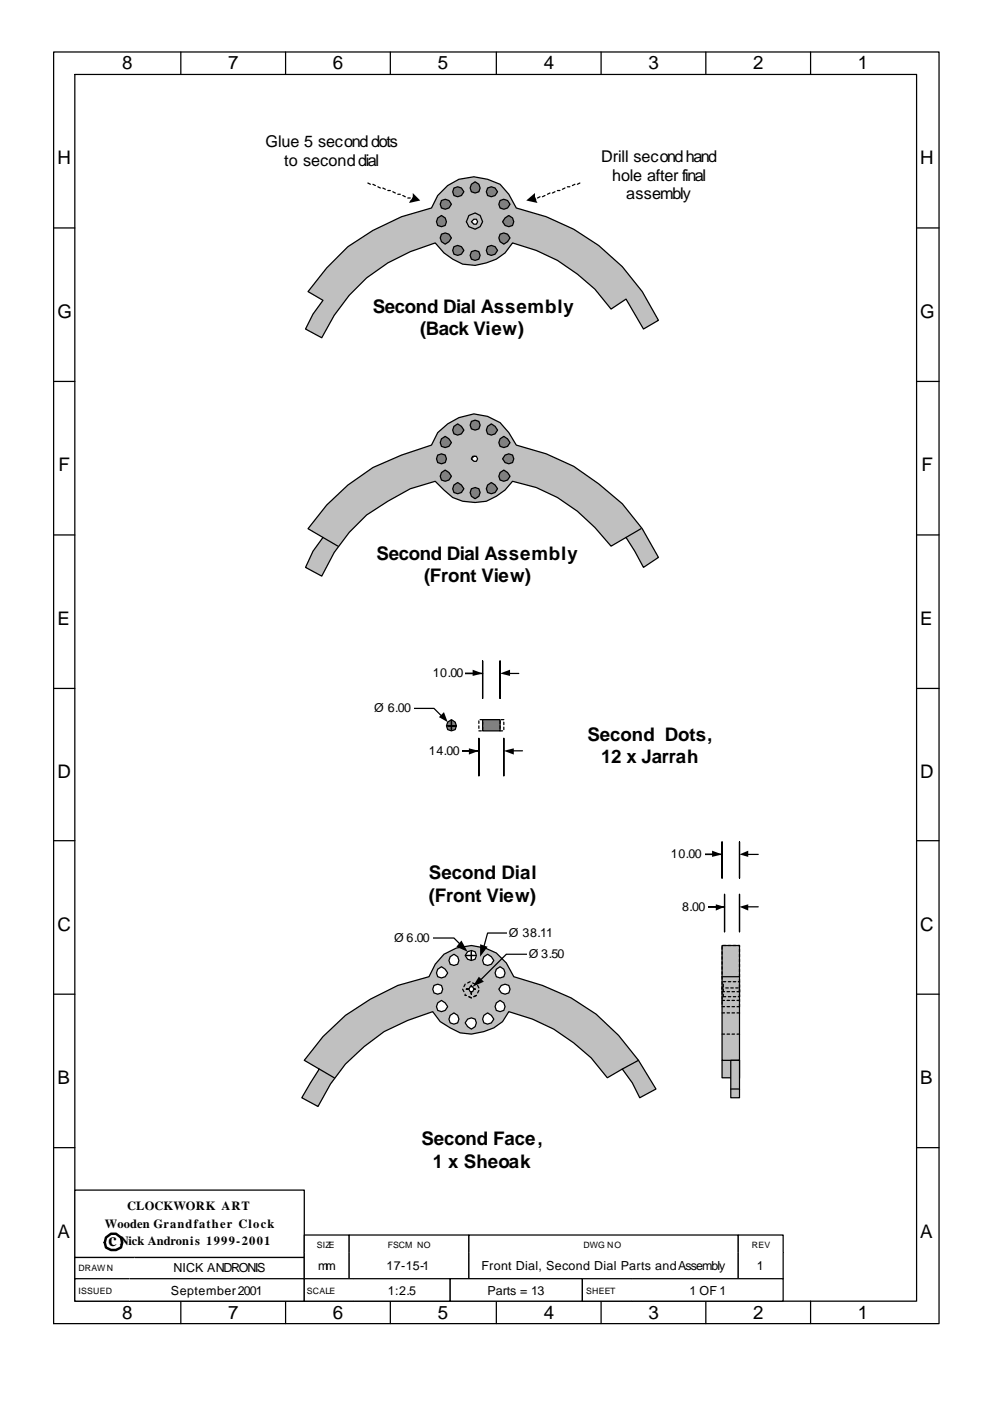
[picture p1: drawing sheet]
<svg xmlns="http://www.w3.org/2000/svg" width="210mm" height="297mm" viewBox="0 0 210 297" stroke-linecap="round" stroke-linejoin="round" font-family="sans-serif">
<g fill="none" stroke="#000" stroke-width=".26">
<path d="M11.4 11h187.8v269.6h-187.8zM15.9 15.8h178.6v260.1h-178.6zM38.4 11v4.8M60.6 11v4.8M82.8 11v4.8M105.3 11v4.8M127.5 11v4.8M149.8 11v4.8M172 11v4.8M78.1 38.8l.5 .3M79.1 39.1l.5 .2M80.2 39.6l.5 .3"/>
<path d="M81.2 39.9l.6 .2M119.9 39.9l-.6 .2M120.4 39.6h.5M122 39.1l-.6 .2M123 38.8l-.5 .3M11.4 48.3h4.5M82.3 40.4h.5M83.3 40.7l.6 .2M84.4 41.2h.5M85.5 41.5l.5 .2M86.5 42h.5M113.2 42.2h.3"/>
<path d="M114.6 41.7l-.6 .3M115.6 41.5l-.5 .2M116.7 40.9l-.5 .3M117.7 40.7l-.5 .2M118.3 40.4h.5M194.5 48.3h4.7M11.4 80.9h4.5M194.5 80.9h4.7M11.4 113.4h4.5M194.5 113.4h4.7M11.4 146h4.5M194.5 146h4.7"/>
<path d="M11.4 178.2h4.5M194.5 178.2h4.7M11.4 210.8h4.5M194.5 210.8h4.7M11.4 243.3h4.5M194.5 243.3h4.7M38.4 275.9v4.7M60.6 275.9v4.7M82.8 275.9v4.7M105.3 275.9v4.7M127.5 275.9v4.7M149.8 275.9v4.7"/>
<path d="M172 275.9v4.7"/>
</g>
<g fill="#000">
<path d="M87.6 40.9l1.6 1.6-2.4 .5 .8-1.3z" fill-rule="evenodd"/>
<path d="M111.7 42.5l1.8-1.6v.8l.5 1.3z" fill-rule="evenodd"/>
</g>
<path d="M68.5 219.8l4.8-4.5 5.3-3.5 5.8-2.9 6.6-1.8a9 9 0 0 1 11.9-6.1l2.4 1.1 2.1 2.1 1.6 2.9 6.1 1.8a39.1 39.1 0 0 1 20.4 15.9l3.7 6.1-3.5 1.8-1.6-3.1-2.1-2.9-3.1 1.8a36.2 36.2 0 0 0-21-14l-1.3 2.1a11 11 0 0 1-9 2.4l-2.1-1.1-2.1-1.3-1.6-2.1-5.3 1.8-5 2.4-4.2 3.2-4 3.7-3.2 4.2-2.6 4.8-3.5-1.9 3.7-6-3.1-1.9z" fill-rule="evenodd" fill="#c0c0c0" stroke="#000" stroke-width=".26"/>
<path d="M67.7 226.7l3.2 1.8M135.5 224.8l-3.5 1.9" fill="none" stroke="#000" stroke-width=".26"/>
<g fill="#fff" stroke="#000" stroke-width=".26">
<path d="M99.2 201.8l.8-.3 .8 .3 .3 .8-.3 .8-.8 .2-.8-.2-.5-.8z" fill-rule="evenodd"/>
<path d="M102.7 202.8l.8-.5 .7 .5 .6 .8-.6 .8-.7 .3-.8-.3-.3-.8z" fill-rule="evenodd"/>
<path d="M105.3 205.5l.8-.5 .8 .5 .3 .8-.3 .8-.8 .2-.8-.2-.3-.8z" fill-rule="evenodd"/>
<path d="M105.3 212.6l.8-.5 .8 .5 .3 .8-.3 .8-.8 .3-.8-.3-.3-.8z" fill-rule="evenodd"/>
<path d="M102.7 215.3l.8-.5 .7 .5 .6 .8-.6 .8-.7 .2-.8-.2-.3-.8z" fill-rule="evenodd"/>
<path d="M99.2 216.1l.8-.3 .8 .3 .3 .8-.3 .8-.8 .5-.8-.5-.5-.8z" fill-rule="evenodd"/>
<path d="M95.5 215.3l.8-.5 .8 .5 .3 .8-.3 .8-.8 .2-.8-.2-.3-.8z" fill-rule="evenodd"/>
<path d="M92.9 212.6l.8-.5 .8 .5 .5 .8-.5 .8-.8 .3-.8-.3-.3-.8z" fill-rule="evenodd"/>
<path d="M95.5 202.8l.8-.5 .8 .5 .3 .8-.3 .8-.8 .3-.8-.3-.3-.8z" fill-rule="evenodd"/>
<path d="M92.9 205.5l.8-.5 .8 .5 .5 .8-.5 .8-.8 .2-.8-.2-.3-.8z" fill-rule="evenodd"/>
<path d="M106.4 208.9l.8-.2 .7 .2 .3 .8-.3 .8-.7 .3-.8-.3-.6-.8z" fill-rule="evenodd"/>
<circle cx="92.9" cy="209.8" r="1.09"/>
</g>
<path d="M99 209.7h1.8zM100 208.9v1.9z" fill-rule="evenodd" fill="#fff"/>
<path d="M99 209.7h1.8h-1.8M100 210.8v-1.9v1.9M112.2 202.3h-4.8l-5.3 5.3" fill="none" stroke="#000" stroke-width=".26"/>
<path d="M101.6 207.1l1.1 1-2.4 1.1z" fill="#000"/>
<g fill="#fff">
<path d="M111.9 200.2h8.5v4h-8.5z" fill-rule="evenodd"/>
<path d="M99 209.7h1.8zM100 208.9v1.9z" fill-rule="evenodd"/>
</g>
<path d="M107.9 197.8h-4.4l-.8 2.9M99 209.7h1.8h-1.8M100 210.8v-1.9v1.9" fill="none" stroke="#000" stroke-width=".26"/>
<path d="M101.9 200.2l1.6 .5-1.6 2.1z" fill="#000"/>
<g fill="#fff">
<path d="M107.7 196h10v3.7h-10z" fill-rule="evenodd"/>
<path d="M99 202.6h1.8zM100 201.8v1.8z" fill-rule="evenodd"/>
</g>
<path d="M91.5 198.9h4.8l1.3 1.3M99 202.6h1.8h-1.8M100 203.6v-1.8v1.8" fill="none" stroke="#000" stroke-width=".26"/>
<path d="M97.9 199.4l1.3 2.4-2.4-1.1z" fill="#000"/>
<path d="M83.3 197h8.5v3.7h-8.5z" fill-rule="evenodd" fill="#fff"/>
<g fill="#808080" stroke="#000" stroke-width=".26">
<path d="M95 153.1l.8-.5 .8 .5 .2 .8-.2 .8-.8 .3-.8-.3-.3-.8z" fill-rule="evenodd"/>
<path d="M102.4 152.6h3.7v2.4h-3.7z" fill-rule="evenodd"/>
</g>
<path d="M101.6 155h.5M101.6 152.8v.6M101.6 153.9v.5M101.9 152.6h.5M102.4 153.1v.5M102.4 154.2v.5M106.1 155h.5M106.1 152.8v.6M106.1 153.9v.5M106.4 152.6h.5M106.9 153.1v.5M106.9 154.2v.5" fill="none" stroke="#000" stroke-width=".26"/>
<path d="M95 153.9h1.8zM95.8 152.8v1.9z" fill-rule="evenodd" fill="#fff"/>
<path d="M87.3 150.2h4.8l1.6 1.6M95 153.9h1.8h-1.8M95.8 154.7v-1.9v1.9" fill="none" stroke="#000" stroke-width=".26"/>
<path d="M94.2 151l.8 2.1-1.9-1.1z" fill="#000"/>
<g fill="#fff">
<path d="M79.1 148.1h8.7v3.9h-8.7z" fill-rule="evenodd"/>
<path d="M102.4 140.1v8zM106.1 140.1v8zM95 142.8h7.4z" fill-rule="evenodd"/>
</g>
<path d="M98.4 142.8h2.1M102.4 140.1v8v-8M102.4 142.8h-7.4h7.4M106.1 140.1v8v-8M107.9 142.8h2.2" fill="none" stroke="#000" stroke-width=".26"/>
<path d="M100.3 142l2.1 .8-2.1 .5zM106.1 142.8l2.1-.8v1.3z" fill="#000"/>
<g fill="#fff">
<path d="M91.3 140.7h7.4v3.9h-7.4z" fill-rule="evenodd"/>
<path d="M101.6 156.5v8zM106.9 156.5v8zM94.2 159.2h7.4z" fill-rule="evenodd"/>
</g>
<path d="M97.6 159.2h2.1M101.6 156.5v8v-8M101.6 159.2h-7.4h7.4M106.9 156.5v8v-8M108.7 159.2h2.2" fill="none" stroke="#000" stroke-width=".26"/>
<path d="M99.5 158.7l2.1 .5-2.1 .8zM106.9 159.2l2.1-.5v1.3z" fill="#000"/>
<path d="M90.8 157.3h7.1v3.7h-7.1z" fill-rule="evenodd" fill="#fff"/>
<path d="M69.3 56.8l4.5-4.5 5.3-3.4 6.1-3 6.3-1.8a9.4 9.4 0 0 1 12-6.1l2.6 1.1 1.8 2.1 1.6 2.9a42.5 42.5 0 0 1 30.2 23.8l-3.2 1.9-3.7-6.4-3.2 2.1a36.2 36.2 0 0 0-20.9-14l-1.5 2.1-1.9 1.3-2.1 .8-2.4 .6-2.6-.3-2.2-1.1-1.8-1.3-1.9-2.1a35.6 35.6 0 0 0-24 20.1l-3.5-1.8 1.6-3.2 2.1-2.9-3.1-1.9z" fill-rule="evenodd" fill="#c0c0c0" stroke="#000" stroke-width=".26"/>
<g fill="#808080" stroke="#000" stroke-width=".26">
<path d="M100 39.1l.8-.6 .8 .6 .3 .8-.3 .8-.8 .2-.8-.2-.3-.8z" fill-rule="evenodd"/>
<path d="M103.5 39.9l.7-.3 .8 .3 .6 .8-.6 .8-.8 .2-.7-.2-.3-.8z" fill-rule="evenodd"/>
<path d="M106.1 42.5l.8-.3 .8 .3 .5 .8-.5 .8-.8 .3-.8-.3-.3-.8z" fill-rule="evenodd"/>
<path d="M106.1 49.7l.8-.3 .8 .3 .5 .7-.5 .8-.8 .6-.8-.6-.3-.8z" fill-rule="evenodd"/>
<path d="M103.5 52.3l.7-.3 .8 .3 .6 .8-.6 .8-.8 .3-.7-.3-.3-.8z" fill-rule="evenodd"/>
<path d="M96.3 52.3l.8-.3 .8 .3 .5 .8-.5 .8-.8 .3-.8-.3-.3-.8z" fill-rule="evenodd"/>
<path d="M93.7 49.7l.8-.3 .7 .3 .6 .7-.6 .8-.7 .6-.8-.6-.3-.8z" fill-rule="evenodd"/>
<circle cx="100.8" cy="54.2" r="1.09"/>
</g>
<path d="M100 47l.5-.5h.6l.2 .5-.2 .5h-.6z" fill-rule="evenodd" fill="#fff" stroke="#000" stroke-width=".26"/>
<g fill="#808080" stroke="#000" stroke-width=".26">
<path d="M96.3 39.9l.8-.3 .8 .3 .5 .8-.5 .8-.8 .2-.8-.2-.3-.8z" fill-rule="evenodd"/>
<path d="M93.7 42.5l.8-.3 .7 .3 .6 .8-.6 .8-.7 .3-.8-.3-.3-.8z" fill-rule="evenodd"/>
<path d="M92.9 46.2l.8-.5 .8 .5 .2 .8-.2 .8-.8 .3-.8-.3-.3-.8z" fill-rule="evenodd"/>
<path d="M107.2 46.2l.7-.5 .8 .5 .3 .8-.3 .8-.8 .3-.7-.3-.6-.8z" fill-rule="evenodd"/>
</g>
<path d="M69.3 107.1l4.5-4.3 5.3-3.7 6.1-2.6 6.3-2.1 1.4-2.7 2.1-1.8 2.4-1.4a8.6 8.6 0 0 1 10.5 3.2l1.6 2.7 6.4 1.8 5.8 2.7 5.3 3.7 5 4.2 4.3 5.3 3.4 6.1-3.2 2.1-1.8-3.4-1.9-3-3.2 1.9a36.3 36.3 0 0 0-15.8-12.4l-5.1-1.4-1.5 1.9-1.9 1.3-2.1 1.1-2.4 .2-2.6-.2-2.2-.8-3.7-3.5-5.3 1.6-4.7 2.7-4.5 2.9-3.7 3.7-3.2 4.2-2.6 5-3.5-1.8 1.6-3.4 2.1-3-3.1-1.8z" fill-rule="evenodd" fill="#c0c0c0" stroke="#000" stroke-width=".26"/>
<path d="M100.3 96.7h.5l.3 .6-.3 .2h-.5l-.3-.2z" fill-rule="evenodd" fill="#fff" stroke="#000" stroke-width=".26"/>
<path d="M68.5 113.9l3.2 1.9M136 112.1l-3.2 1.8" fill="none" stroke="#000" stroke-width=".26"/>
<g fill="#808080" stroke="#000" stroke-width=".26">
<path d="M103.5 90.4l.7-.5 .8 .5 .6 .8-.6 .8-.8 .3-.7-.3-.3-.8z" fill-rule="evenodd"/>
<path d="M106.1 93l.8-.5 .8 .5 .5 .8-.5 .8-.8 .3-.8-.3-.3-.8z" fill-rule="evenodd"/>
<path d="M106.1 100.2l.8-.5 .8 .5 .5 .8-.5 .8-.8 .2-.8-.2-.3-.8z" fill-rule="evenodd"/>
<path d="M103.5 102.8l.7-.5 .8 .5 .6 .8-.6 .8-.8 .3-.7-.3-.3-.8z" fill-rule="evenodd"/>
<path d="M100 103.6l.8-.2 .8 .2 .3 .8-.3 .8-.8 .5-.8-.5-.3-.8z" fill-rule="evenodd"/>
<path d="M96.3 102.8l.8-.5 .8 .5 .5 .8-.5 .8-.8 .3-.8-.3-.3-.8z" fill-rule="evenodd"/>
<path d="M93.7 100.2l.8-.5 .7 .5 .6 .8-.6 .8-.7 .2-.8-.2-.3-.8z" fill-rule="evenodd"/>
<circle cx="100.8" cy="90.2" r="1.09"/>
</g>
<path d="M100 97.3l.5-.6h.6l.2 .6-.2 .5h-.6z" fill-rule="evenodd" fill="#fff" stroke="#000" stroke-width=".26"/>
<g fill="#808080" stroke="#000" stroke-width=".26">
<path d="M96.3 90.4l.8-.5 .8 .5 .5 .8-.5 .8-.8 .3-.8-.3-.3-.8z" fill-rule="evenodd"/>
<path d="M93.7 93l.8-.5 .7 .5 .6 .8-.6 .8-.7 .3-.8-.3-.3-.8z" fill-rule="evenodd"/>
<path d="M107.2 96.5l.7-.3 .8 .3 .3 .8-.3 .8-.8 .2-.7-.2-.6-.8z" fill-rule="evenodd"/>
<circle cx="93.7" cy="97.3" r="1.09"/>
</g>
<path d="M99.5 45.7l1.3-.5 1.1 .5 .5 1.3-.5 1.1-1.1 .5-1.3-.5-.5-1.1zM98.2 209.7l.2 .6M98.7 210.8v.2h.3M98.7 208.7l-.3 .5M99.5 211.3l.5 .3M99.7 208.1l-.5 .3M100.3 208.4l.5 .3M101.1 211l-.6 .3M101.3 208.9l.3 .6M101.6 210l-.3 .5" fill="none" stroke="#000" stroke-width=".26"/>
<path d="M99.7 209.2h.6l.2 .5-.2 .6h-.6l-.2-.6z" fill-rule="evenodd" fill="#fff" stroke="#000" stroke-width=".26"/>
<g fill="#c0c0c0" stroke="#000" stroke-width=".26">
<path d="M153.2 224.8h3.7v3.7h-3.7z" fill-rule="evenodd"/>
<path d="M153.2 200.5h3.7v24.3h-3.7z" fill-rule="evenodd"/>
</g>
<g fill="none" stroke="#000" stroke-width=".26">
<path d="M153.2 200.7v.6M153.2 201.8v.5M153.2 202.8v.6M153.2 203.9v.5M153.2 205v.5M153.2 206v.6M153.2 208.1v.6M153.2 209.2v.5M153.2 211.3v.5M153.2 212.4v.5M153.2 213.4h.5M153.2 209.5h.3"/>
<path d="M153.2 212.1h.5M153.5 200.5h.5M153.7 210.3h-.5v.5M154 209.5h.5M154.3 213.4h.5M154.3 210.3h.5M154.3 212.1h.5M154.5 200.5h.5M155 209.5h.6M155.3 213.4h.5M155.3 210.3h.5M155.3 212.1h.5"/>
<path d="M155.6 200.5h.5M156.1 209.5h.5M156.4 212.1h.5M156.6 200.5h.3v.2M156.9 201.3v.5M156.9 202.3v.5M156.9 203.4v.5M156.9 204.4v.6M156.9 205.5v.5M156.9 206.6v.5h-3.7v.5M156.9 207.6v.5M156.9 208.7v.5"/>
<path d="M156.9 209.7v.6h-.5M156.9 210.8v.5M156.9 211.8v.6M156.9 212.9v.5h-.5"/>
</g>
<path d="M155 224.8h1.9v7.9h-1.9z" fill-rule="evenodd" fill="#c0c0c0" stroke="#000" stroke-width=".26"/>
<g fill="none" stroke="#000" stroke-width=".26">
<path d="M153.2 214.8h.5M153.2 219.3h.5M153.5 210.8v.5h.5M153.5 208.1h.5M153.5 208.7v.5M153.5 209.7v.6M154.3 214.8h.5M154.3 219.3h.5M154.5 211.3h.5M154.5 208.1h.5M155.3 214.8h.5M155.3 219.3h.5"/>
<path d="M155.6 211.3h.5M155.6 208.1h.5M156.4 214.8h.5M156.4 219.3h.5M156.6 208.1h.3v.3M156.9 211v.3h-.3M156.9 208.9v.6M156.9 210v.5M155 230.9h1.9"/>
</g>
<path d="M153.2 178.5v7.7zM156.9 178.5v7.7zM145.8 181.2h7.4z" fill-rule="evenodd" fill="#fff"/>
<path d="M153.2 178.5v7.7v-7.7M156.9 178.5v7.7v-7.7M149.2 181.2h2.1M153.2 181.2h-7.4h7.4M158.7 181.2h2.2" fill="none" stroke="#000" stroke-width=".26"/>
<path d="M151.1 180.4l2.1 .8-2.1 .5zM156.9 181.2l1.8-.8v1.3z" fill="#000"/>
<g fill="#fff">
<path d="M142.1 179h7.4v3.7h-7.4z" fill-rule="evenodd"/>
<path d="M153.7 189.6v8zM156.9 189.6v8zM147.4 192.3h6.3z" fill-rule="evenodd"/>
</g>
<path d="M149.8 192.3h2.1M153.7 189.6v8v-8M153.7 192.3h-6.3h6.3M156.9 189.6v8v-8M158.7 192.3h2.2" fill="none" stroke="#000" stroke-width=".26"/>
<path d="M151.9 191.7l1.8 .6-1.8 .8zM156.9 192.3l1.8-.6v1.4z" fill="#000"/>
<g fill="#fff">
<path d="M144.2 190.4h6.1v3.7h-6.1z" fill-rule="evenodd"/>
<path d="M64.6 261.8h9.5v3.8h-9.5z" fill-rule="evenodd"/>
</g>
<path d="M15.9 252.3h48.7v14.3h-48.7z" fill-rule="evenodd" fill="#fff" stroke="#000" stroke-width=".26"/>
<path d="M64.6 265.6v-3.8h9.5v3.8" fill="none" stroke="#000" stroke-width=".26"/>
<path d="M74.1 261.8h25.4v3.8h-25.4z" fill-rule="evenodd" fill="#fff"/>
<path d="M74.1 265.6v-3.8h25.4v3.8" fill="none" stroke="#000" stroke-width=".26"/>
<path d="M99.5 261.8h57.1v3.8h-57.1z" fill-rule="evenodd" fill="#fff"/>
<path d="M99.5 265.6v-3.8h57.1v3.8" fill="none" stroke="#000" stroke-width=".26"/>
<path d="M156.6 261.8h9.6v3.8h-9.6z" fill-rule="evenodd" fill="#fff"/>
<path d="M156.6 265.6v-3.8h9.6v3.8" fill="none" stroke="#000" stroke-width=".26"/>
<path d="M15.9 266.6h12.7v4.5h-12.7z" fill-rule="evenodd" fill="#fff"/>
<path d="M28.6 266.6h-12.7v4.5h12.7" fill="none" stroke="#000" stroke-width=".26"/>
<path d="M28.6 266.6h36v4.5h-36z" fill-rule="evenodd" fill="#fff"/>
<path d="M28.6 266.6h36v4.5h-36" fill="none" stroke="#000" stroke-width=".26"/>
<path d="M64.6 265.6h9.5v5.5h-9.5z" fill-rule="evenodd" fill="#fff"/>
<path d="M64.6 265.6v5.5h9.5v-5.5" fill="none" stroke="#000" stroke-width=".26"/>
<path d="M74.1 265.6h25.4v5.5h-25.4z" fill-rule="evenodd" fill="#fff"/>
<path d="M74.1 265.6v5.5h25.4v-5.5" fill="none" stroke="#000" stroke-width=".26"/>
<path d="M99.5 265.6h57.1v5.5h-57.1z" fill-rule="evenodd" fill="#fff"/>
<path d="M99.5 265.6v5.5h57.1v-5.5" fill="none" stroke="#000" stroke-width=".26"/>
<path d="M156.6 265.6h9.6v5.5h-9.6z" fill-rule="evenodd" fill="#fff"/>
<path d="M156.6 265.6v5.5h9.6v-5.5" fill="none" stroke="#000" stroke-width=".26"/>
<path d="M15.9 271.1h11.6v4.8h-11.6z" fill-rule="evenodd" fill="#fff"/>
<path d="M27.5 271.1h-11.6v4.8h11.6" fill="none" stroke="#000" stroke-width=".26"/>
<path d="M27.5 271.1h37.1v4.8h-37.1z" fill-rule="evenodd" fill="#fff"/>
<path d="M27.5 271.1h37.1v4.8h-37.1" fill="none" stroke="#000" stroke-width=".26"/>
<path d="M64.6 271.1h10.5v4.8h-10.5z" fill-rule="evenodd" fill="#fff"/>
<path d="M75.1 271.1h-10.5v4.8h10.5" fill="none" stroke="#000" stroke-width=".26"/>
<path d="M75.1 271.1h20.4v4.8h-20.4z" fill-rule="evenodd" fill="#fff"/>
<path d="M75.1 271.1h20.4v4.8h-20.4" fill="none" stroke="#000" stroke-width=".26"/>
<path d="M95.5 271.1h28.1v4.8h-28.1z" fill-rule="evenodd" fill="#fff" stroke="#000" stroke-width=".26"/>
<path d="M123.6 271.1h10.5v4.8h-10.5z" fill-rule="evenodd" fill="#fff"/>
<path d="M134.1 271.1h-10.5v4.8h10.5" fill="none" stroke="#000" stroke-width=".26"/>
<path d="M134.1 271.1h32.1v4.8h-32.1z" fill-rule="evenodd" fill="#fff"/>
<path d="M134.1 271.1h32.1v4.8h-32.1" fill="none" stroke="#000" stroke-width=".26"/>
<path d="M22.5 262.4l1-.8h1.1l1.1 .8 .2 1-.2 1.1-1.1 .5h-1.1l-1-.5-.3-1.1z" fill="none" stroke="#000" stroke-width=".53"/>
<g font-size="4">
<text x="25.9" y="14.7">8</text>
<text x="48.4" y="14.7">7</text>
<text x="70.6" y="14.7">6</text>
<text x="92.9" y="14.7">5</text>
<text x="115.4" y="14.7">4</text>
<text x="137.6" y="14.7">3</text>
<text x="159.8" y="14.7">2</text>
<text x="182" y="14.7">1</text>
<text x="12.2" y="34.8">H</text>
<text x="195.3" y="34.8">H</text>
<text x="12.2" y="67.4">G</text>
<text x="79.1" y="66.3">Second Dial Assembly</text>
<text x="89.2" y="71.1">(Back View)</text>
<text x="195.3" y="67.4">G</text>
<text x="12.4" y="99.9">F</text>
<text x="195.5" y="99.9">F</text>
<text x="79.9" y="118.7">Second Dial Assembly</text>
<text x="90" y="123.5">(Front View)</text>
<text x="12.2" y="132.5">E</text>
<text x="195.3" y="132.5">E</text>
<text x="124.6" y="157.1">Second Dots,</text>
<text x="127.5" y="161.8">12 x Jarrah</text>
<text x="12.2" y="165">D</text>
<text x="195.3" y="165">D</text>
<text x="91" y="186.4">Second Dial</text>
<text x="91" y="191.2">(Front View)</text>
<text x="12.2" y="197.3">C</text>
<text x="195.3" y="197.3">C</text>
<text x="12.2" y="229.8">B</text>
<text x="195.3" y="229.8">B</text>
<text x="89.4" y="242.8">Second Face,</text>
<text x="91.8" y="247.6">1 x Sheoak</text>
<text x="12.2" y="262.4">A</text>
<text x="195.3" y="262.4">A</text>
<text x="23" y="264.2">c</text>
<text x="25.9" y="279.6">8</text>
<text x="48.4" y="279.6">7</text>
<text x="70.6" y="279.6">6</text>
<text x="92.9" y="279.6">5</text>
<text x="115.4" y="279.6">4</text>
<text x="137.6" y="279.6">3</text>
<text x="159.8" y="279.6">2</text>
<text x="182" y="279.6">1</text>
</g>
<g font-size="3.4">
<text x="56.4" y="31.1">Glue 5 second dots</text>
<text x="60.3" y="35.1">to second dial</text>
<text x="127.5" y="34.3">Drill second hand</text>
<text x="129.9" y="38.3">hole after final</text>
<text x="132.8" y="42.2">assembly</text>
</g>
<g font-size="2.6">
<text x="91.8" y="143.6">10.00</text>
<text x="79.4" y="151">Ø 6.00</text>
<text x="91" y="160">14.00</text>
<text x="142.3" y="181.9">10.00</text>
<text x="144.7" y="193.1">8.00</text>
<text x="83.6" y="199.7">Ø 6.00</text>
<text x="107.9" y="198.6">Ø 38.11</text>
<text x="112.2" y="203.1">Ø 3.50</text>
<text x="27" y="256.6">CLOCKWORK ART</text>
<text x="22.2" y="260.3">Wooden Grandfather Clock</text>
<text x="25.4" y="264">Nick Andronis 1999-2001</text>
<text x="36.8" y="269.8">NICK ANDRONIS</text>
<text x="67.5" y="269.3">mm</text>
<text x="82" y="269.3">17-15-1</text>
<text x="102.1" y="269.3">Front Dial, Second Dial Parts and Assembly</text>
<text x="160.6" y="269.3">1</text>
<text x="36.2" y="274.5">September 2001</text>
<text x="82.3" y="274.5">1:2.5</text>
<text x="103.5" y="274.5">Parts = 13</text>
<text x="146.3" y="274.5">1 OF 1</text>
</g>
<g font-size="1.9">
<text x="16.7" y="269.5">DRAWN</text>
<text x="67.2" y="264.5">SIZE</text>
<text x="82.3" y="264.5">FSCM NO</text>
<text x="123.8" y="264.5">DWG NO</text>
<text x="159.5" y="264.5">REV</text>
<text x="16.7" y="274.3">ISSUED</text>
<text x="65.1" y="274.3">SCALE</text>
<text x="124.4" y="274.3">SHEET</text>
</g>
</svg>
